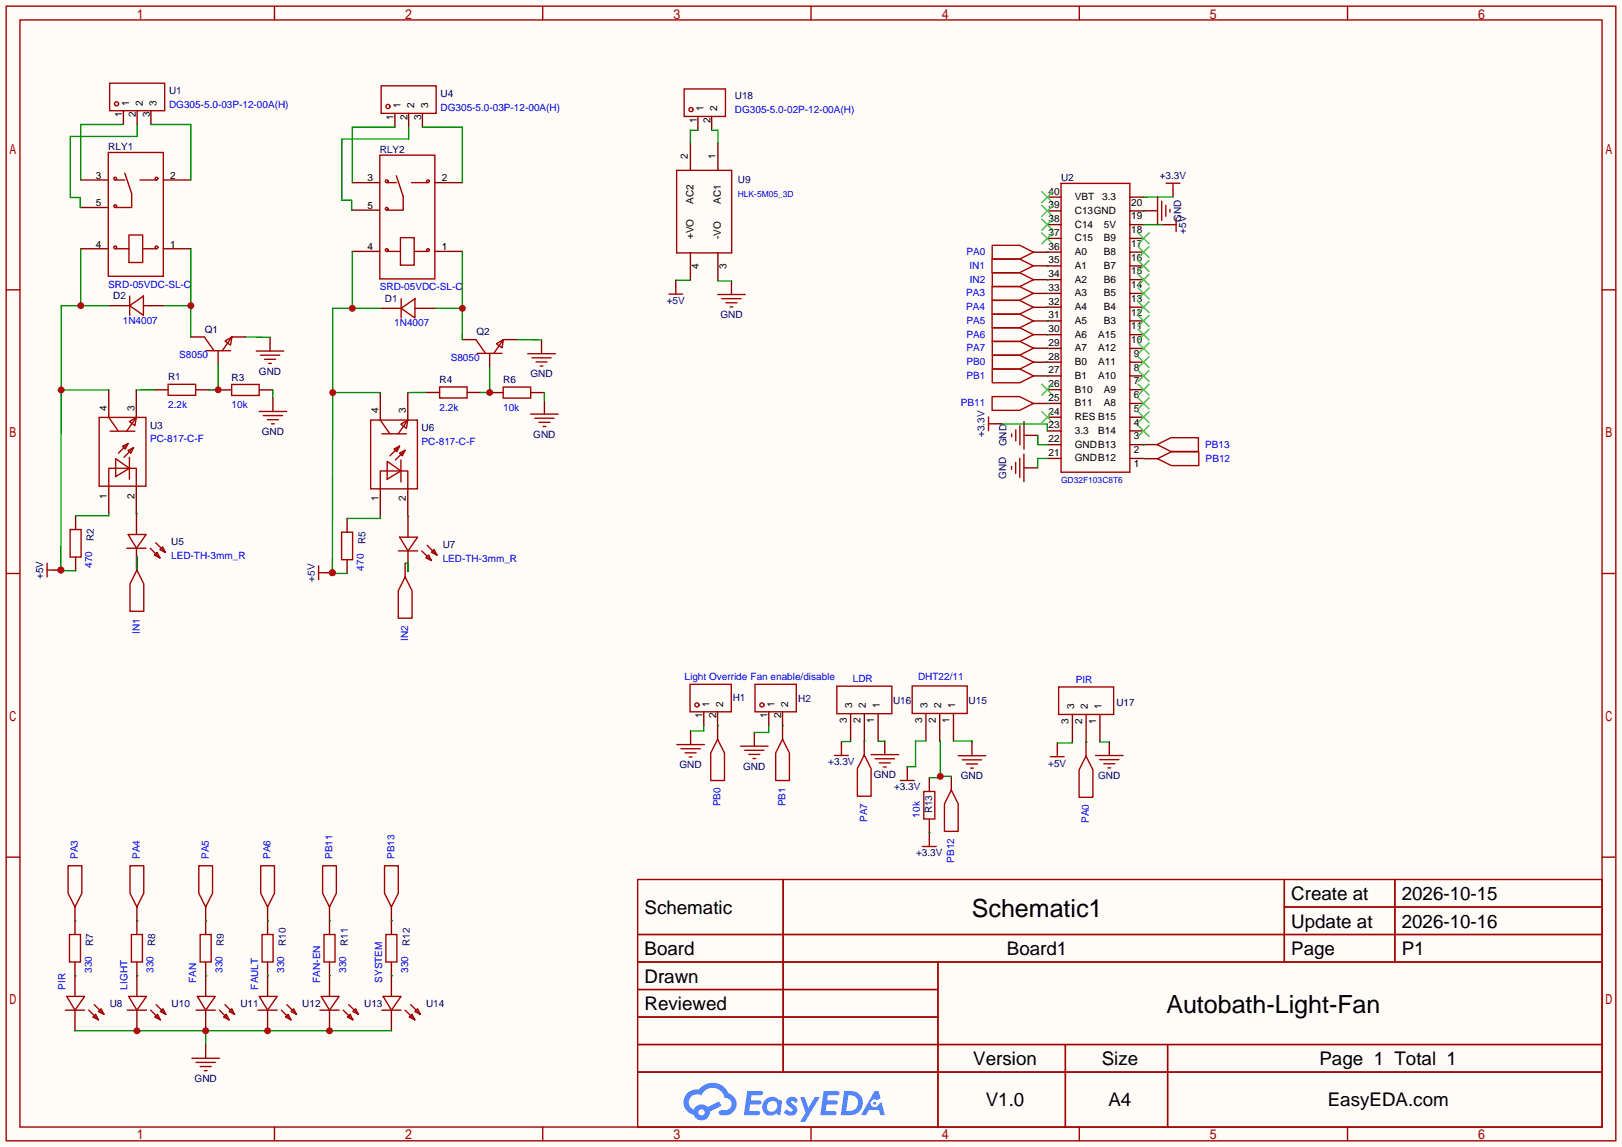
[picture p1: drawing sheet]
<svg xmlns="http://www.w3.org/2000/svg" width="299mm" height="212mm" viewBox="0 0 299 212" stroke-linecap="round" stroke-linejoin="round" font-family="sans-serif">
<path d="M0 0h299.5v211.8h-299.5z" fill="#fffcf7"/>
<g fill="none" stroke="#a10000" stroke-width=".25">
<path d="M1.1 1.1h297.2v209.6h-297.2zM3.7 3.7h292.1v204.5h-292.1zM50.7 1.1v2.6M100.2 1.1v2.6M149.7 1.1v2.6M199.3 1.1v2.6M248.8 1.1v2.6M1.1 53.5h2.6M295.8 53.5h2.5M1.1 105.9h2.6M295.8 105.9h2.5M1.1 158.3h2.6"/>
<path d="M295.8 158.3h2.5M117.7 162.4h178.1v45.8h-178.1zM117.7 172.6h178.1M117.7 177.7h178.1M144.6 162.4v35.6M173.2 177.7v30.5M237.1 162.4v15.3M237.1 167.5h58.7M257.5 162.4v15.3M117.7 182.8h55.5M117.7 192.9h178.1M117.7 187.8h55.5"/>
<path d="M117.7 198h178.1M196.7 192.9v15.3M215.6 192.9v15.3M50.7 208.2v2.5M100.2 208.2v2.5M149.7 208.2v2.5M199.3 208.2v2.5M248.8 208.2v2.5"/>
</g>
<g fill="#5487ff">
<path d="M145.5 202.8a1.3 1.3 0 0 1 1.8 .3l-.4 .6a.54 .54 0 0 0-.9-.2l.1 .2a1.58 1.58 0 0 1 1.1 1.6 1.43 1.43 0 0 1-2.5 .1l.5-.6a.64 .64 0 0 0 .5 .5 .64 .64 0 0 0 .7-.3l-.2-.2a1.6 1.6 0 0 1-1-1.6z"/>
<path d="M147.7 202.7h.9l.7 1.9 1.1-1.9h.9l-2.7 4.5h-.9l1-1.7z"/>
<path d="M138 201.5h1.6a1.31 1.31 0 0 1 1.2 .2 .4 .4 0 0 1-.3 .6h-1.8l-.1 .9h1.6a.4 .4 0 0 1 .4 .4 .4 .4 0 0 1-.4 .4h-1.7l-.2 1.2h.8a1.23 1.23 0 0 1 1.2 .2 .39 .39 0 0 1-.3 .6h-2.7z"/>
<path d="M152.1 201.5h1.6a1.32 1.32 0 0 1 1.3 .2 .39 .39 0 0 1-.4 .6h-1.7l-.2 .9h1.7a.4 .4 0 0 1 .3 .4 .4 .4 0 0 1-.4 .4h-1.7l-.2 1.2h.8a1.23 1.23 0 0 1 1.2 .2 .39 .39 0 0 1-.3 .6h-2.7z"/>
<path d="M161.5 201.5h.7l.4 1.3-.7 .4a.75 .75 0 0 0-1.1 .3 .75 .75 0 0 0 .5 1 .75 .75 0 0 0 .9-.6l.6-.3 .6 2.4h-.9l-.2-1h-1.9l-.5 1h-.9z"/>
<path d="M155.9 201.5l-.7 4.5h1.5a2.27 2.27 0 0 0 2.6-2.3 2.27 2.27 0 0 0-2.7-2.2zM156.6 202.3a1.5 1.5 0 0 1 1.8 1.5 1.5 1.5 0 0 1-1.9 1.4h-.3z"/>
<path d="M141.3 203.1a1.62 1.62 0 0 0-.4 2.1 1.62 1.62 0 0 0 2 .7l.4-.3 .3 .3 .5 .1 .3-2.5-.2-.3h-.4a1.58 1.58 0 0 0-2.5-.1zM141.9 203.6a.99 .99 0 0 1 1.6 .3 .99 .99 0 0 1-.9 1.4 .94 .94 0 0 1-1-.5 .94 .94 0 0 1 .3-1.2z"/>
<path d="M126.9 201.9a2.37 2.37 0 0 0 1.2 4 1.54 1.54 0 0 0 1.7 1 1.54 1.54 0 0 0 1.3-1.6l2.1-1.1-.5-.8-2 1.1a1.57 1.57 0 0 0-2.6 .4 1.5 1.5 0 0 1-.8-2.1 1.5 1.5 0 0 1 2.2-.5 2.23 2.23 0 0 1 2.3-1.4 2.23 2.23 0 0 1 2 1.8 1.16 1.16 0 0 1 1.2 1.1 1.16 1.16 0 0 1-1 1.3h-.7a.47 .47 0 0 0-.6 .3 .47 .47 0 0 0 .4 .6 2.23 2.23 0 0 0 2.3-.7 2.23 2.23 0 0 0 .4-2.3 2.16 2.16 0 0 0-1.3-1.1 3.2 3.2 0 0 0-5.4-.7l-1.2 .1zM129 205.4a.58 .58 0 0 1 1.1 0 .58 .58 0 0 1-1.1 0z"/>
<circle cx="161.5" cy="203.8" r=".28"/>
</g>
<g fill="none" stroke="#a10000" stroke-width=".25">
<path d="M20 28.2h10.2v22.8h-10.2zM21.3 33.2h1.7M23 32l1.3 3.8v2.5h-3M25.8 33.2h3.1M70.1 28.7h10.2v22.8h-10.2zM71.4 33.7h1.8M73.2 32.5l1.2 3.8v2.5h-3M76 33.7h3M124.9 31.5h10.2v15.2h-10.2zM195.9 33.9h12.7v53.3h-12.7zM21.3 45.9h2.5M22.7 56.5h1.2"/>
<path d="M23.8 43.4h2.5v5.1h-2.5zM23.9 56.5l2.6-1.8v3.5zM23.9 54.7v3.5M26.3 45.9h2.6M26.5 56.5h1.2M71.4 46.4h2.5M72.8 56.9h1.3M73.9 43.9h2.6v5.1h-2.6zM74.1 56.9l2.5-1.7v3.5zM74.1 55.2v3.5M76.5 46.4h2.5M76.6 56.9h1.3"/>
<path d="M18.3 77.1h8.6v12.7h-8.6zM20.1 77.1l1.8 2.5M20.3 79.6h4.6M23.9 77.9l1.3-.8-.3 1.5zM25.2 77.1l-1.8 2.5M31 71h5.1v2h-5.1zM37.7 62.2l1.8 2.6M38 64.8h4.6M41.5 63l1.3-.8-.2 1.6zM42.8 71h5.1v2h-5.1zM42.8 62.2l-1.8 2.6M68.4 77.6h8.7v12.7h-8.7z"/>
<path d="M70.2 77.6l1.8 2.5M74 78.3l1.3-.7-.3 1.5zM75.3 77.6l-1.8 2.5M81.2 71.5h5v2h-5zM87.9 62.7l1.7 2.6M88.1 65.3h4.6M91.7 63.5l1.2-.8-.2 1.5zM92.9 71.5h5.1v2h-5.1zM92.9 62.7l-1.7 2.6M12.9 97.8h2.1v5.1h-2.1zM20.1 89.8v-3.3h5.1v3.3M21.4 84.7l2.5 1.8-2.5 1.5z"/>
<path d="M22.6 82.4l1-.5-.5 1zM23.6 83.2l1.1-.5-.6 1zM23.6 81.9l-1.7 1.8M23.7 98.7h3.3l-1.8 2.6zM23.9 84.5v4M24.7 82.7l-1.8 1.8M63.1 98.3h2v5.1h-2zM70.2 90.3v-3.3h5.1v3.3M70.5 80.1h4.5M71.5 85.2l2.5 1.8-2.5 1.5zM72.8 82.9l1-.5-.5 1zM73.8 83.7l1-.5-.5 1z"/>
<path d="M73.8 82.4l-1.8 1.8M73.8 99.2h3.3l-1.8 2.5zM74 84.9v4.1M74.8 83.2l-1.8 1.7M23.4 101.3h3.6M27.7 101.3l1.8 1.7M28.8 100.2l1.7 1.8M29 102l.5 1-1-.5zM29.5 101.5l.5-.5 .5 1zM73.5 101.7h3.6M77.9 101.7l1.7 1.8M78.6 103l.5-.5 .5 1z"/>
<path d="M78.9 100.7l1.8 1.8M79.6 102l.6-.5 .5 1zM170.6 146.2h2v5.1h-2zM12.8 172.6h2.1v5.1h-2.1zM24.3 172.6h2v5.1h-2zM37 172.6h2v5.1h-2zM48.4 172.6h2v5.1h-2zM59.8 172.6h2v5.1h-2zM71.2 172.6h2.1v5.1h-2.1zM12.1 186.6h3.5M12.3 184h3.3l-1.8 2.6zM16.4 186.6l1.8 1.7"/>
<path d="M17.1 187.8l.6-.5 .5 1zM17.4 185.5l1.8 1.8M18.7 186.3l.5 1-1-.5zM23.5 186.6h3.6M23.7 184h3.4l-1.8 2.6zM27.8 186.6l1.8 1.7M28.6 187.8l.5-.5 .5 1zM28.8 185.5l1.8 1.8M30.1 186.3l.5 1-1-.5zM36.2 186.6h3.6M36.4 184h3.4l-1.8 2.6zM40.5 186.6l1.8 1.7"/>
<path d="M41.3 187.8l.5-.5 .5 1zM41.5 185.5l1.8 1.8M42.8 186.3l.5 1-1-.5zM47.6 186.6h3.6M47.9 184h3.3l-1.8 2.6zM51.9 186.6l1.8 1.7M52.7 187.8l.5-.5 .5 1zM53 185.5l1.7 1.8M54.2 186.3l.5 1-1-.5zM59.1 186.6h3.5M59.3 184h3.3l-1.8 2.6zM63.4 186.6l1.8 1.7"/>
<path d="M64.1 187.8l.5-.5 .6 1zM64.4 185.5l1.8 1.8M65.2 186.8l.5-.5 .5 1zM70.5 186.6h3.5M70.7 184h3.3l-1.7 2.6zM74.8 186.6l1.8 1.7M75.6 187.8l.5-.5 .5 1zM75.8 185.5l1.8 1.8M76.6 186.8l.5-.5 .5 1z"/>
<circle cx="21.3" cy="38.1" r=".25"/>
<circle cx="21.3" cy="33" r=".25"/>
<circle cx="28.9" cy="33" r=".25"/>
<circle cx="71.4" cy="33.5" r=".25"/>
<circle cx="71.4" cy="38.6" r=".25"/>
<circle cx="79" cy="33.5" r=".25"/>
<circle cx="21.3" cy="45.7" r=".25"/>
<circle cx="28.9" cy="45.7" r=".25"/>
<circle cx="71.4" cy="46.2" r=".25"/>
<circle cx="79" cy="46.2" r=".25"/>
</g>
<g fill="none" stroke="#870000" stroke-width=".25">
<path d="M14.9 33.2h5.1M14.9 38.3h5.1M30.2 33.2h5M65 33.7h5.1M65 38.8h5.1M80.3 33.7h5.1M127.5 26.4v5.1M132.5 26.4v5.1M193.4 36.4h2.5M193.4 38.9h2.5M208.6 36.4h2.5M208.6 38.9h2.5"/>
<path d="M14.9 45.9h5.1M20.1 56.5h2.6M27.7 56.5h2.6M30.2 45.9h5M65 46.4h5.1M70.3 56.9h2.5M77.9 56.9h2.5M80.3 46.4h5.1M127.5 46.7v5.1M132.5 46.7v5.1M193.4 41.5h2.5M193.4 44h2.5"/>
<path d="M193.4 46.6h2.5M193.4 49.1h2.5M193.4 51.6h2.5M193.4 54.2h2.5M193.4 56.7h2.5M193.4 59.3h2.5M208.6 41.5h2.5M208.6 44h2.5M208.6 46.6h2.5M208.6 49.1h2.5M208.6 51.6h2.5M208.6 54.2h2.5"/>
<path d="M208.6 56.7h2.5M208.6 59.3h2.5M20.1 72v5.1M25.2 72v5.1M28.5 72h2.5M35.2 62.2h2.5M36.1 72h2.6M40.2 72h2.6M40.3 64.8v2.5M42.8 62.2h2.6M47.9 72h2.5M70.2 72.5v5.1"/>
<path d="M75.3 72.5v5.1M78.6 72.5h2.6M85.3 62.7h2.6M86.2 72.5h2.6M90.4 72.5h2.5M90.4 65.3v2.5M92.9 62.7h2.6M98 72.5h2.5M193.4 61.8h2.5M193.4 64.3h2.5M193.4 66.9h2.5M193.4 69.4h2.5"/>
<path d="M193.4 72h2.5M193.4 74.5h2.5M193.4 77h2.5M193.4 79.6h2.5M208.6 61.8h2.5M208.6 64.3h2.5M208.6 66.9h2.5M208.6 69.4h2.5M208.6 72h2.5M208.6 74.5h2.5M208.6 77h2.5M208.6 79.6h2.5"/>
<path d="M14 95.3v2.5M20.1 89.8v5.1M25.2 89.8v5.1M25.2 94.9v3.8M64.1 95.7v2.6M70.2 90.3v5.1M75.3 90.3v5.1M75.3 95.4v3.8M193.4 82.1h2.5M193.4 84.7h2.5M208.6 82.1h2.5M208.6 84.7h2.5"/>
<path d="M14 102.9v2.5M25.2 101.3v3.8M64.1 103.4v2.5M75.3 101.7v3.9M171.6 143.6v2.6M171.6 151.3v2.5M13.8 170.1v2.5M13.8 177.7v6.3M25.3 170.1v2.5M25.3 177.7v6.3M38 170.1v2.5M38 177.7v6.3"/>
<path d="M49.4 170.1v2.5M49.4 177.7v6.3M60.8 170.1v2.5M60.8 177.7v6.3M72.3 170.1v2.5M72.3 177.7v6.3M13.8 186.6v3.8M25.3 186.6v3.8M38 186.6v3.8M49.4 186.6v3.8M60.8 186.6v3.8M72.3 186.6v3.8"/>
</g>
<g fill="none" stroke="#3c3" stroke-width=".25">
<path d="M192.3 35.4l2.1 2M192.3 37.9l2.1 2.1M194.4 35.4l-2.1 2M194.4 37.9l-2.1 2.1M192.3 40.5l2.1 2M192.3 43l2.1 2M194.4 40.5l-2.1 2M194.4 43l-2.1 2M210.1 53.2l2.1 2M210.1 43l2.1 2M210.1 45.6l2.1 2M210.1 48.1l2.1 2"/>
<path d="M210.1 50.6l2.1 2.1M210.1 55.7l2.1 2M210.1 58.3l2.1 2M212.2 53.2l-2.1 2M212.2 58.3l-2.1 2M212.2 43l-2.1 2M212.2 45.6l-2.1 2M212.2 48.1l-2.1 2M212.2 50.6l-2.1 2.1M212.2 55.7l-2.1 2M192.3 71l2.1 2M192.3 76l2.1 2.1"/>
<path d="M194.4 71l-2.1 2M194.4 76l-2.1 2.1M210.1 60.8l2.1 2M210.1 63.3l2.1 2.1M210.1 65.9l2.1 2M210.1 68.4l2.1 2M210.1 71l2.1 2M210.1 73.5l2.1 2M210.1 76l2.1 2.1M210.1 78.6l2.1 2M212.2 60.8l-2.1 2M212.2 63.3l-2.1 2.1"/>
<path d="M212.2 65.9l-2.1 2M212.2 68.4l-2.1 2M212.2 71l-2.1 2M212.2 73.5l-2.1 2M212.2 76l-2.1 2.1M212.2 78.6l-2.1 2"/>
</g>
<path d="M65 46.4v10.5M70.3 56.9h-8.9v15.6M61.4 72.5v33.3v.1h2.7M61.4 72.5h8.8" fill="none" stroke="#008700" stroke-width=".25"/>
<g fill="#c00">
<circle cx="61.4" cy="105.8" r=".64"/>
<circle cx="61.4" cy="72.5" r=".64"/>
<circle cx="65" cy="56.9" r=".64"/>
</g>
<path d="M14.9 45.9v10.6M20.1 56.5h-8.8v15.5M11.3 72h8.8M11.3 72l-.1 33.3 .1 .1h2.7" fill="none" stroke="#008700" stroke-width=".25"/>
<g fill="#c00">
<circle cx="14.9" cy="56.5" r=".63"/>
<circle cx="11.3" cy="72" r=".63"/>
<circle cx="11.2" cy="105.3" r=".63"/>
</g>
<path d="M80.4 56.9h5M85.4 56.9l-.1 5.8M85.4 46.4v10.5" fill="none" stroke="#008700" stroke-width=".25"/>
<circle cx="85.4" cy="56.9" r=".64" fill="#c00"/>
<path d="M30.3 56.5h4.9M35.2 45.9v10.6M35.2 56.5v5.7" fill="none" stroke="#008700" stroke-width=".25"/>
<circle cx="35.2" cy="56.5" r=".63" fill="#c00"/>
<path d="M28.5 72h-3.3M78.6 72.5h-3.3M90.4 67.8v4.7h-1.6" fill="none" stroke="#008700" stroke-width=".25"/>
<path d="M49.9 62.3v2.5M50.4 73.4v2.6M100 62.8v2.5M100.5 73.9v2.6" fill="none" stroke="#870000" stroke-width=".25"/>
<g fill="none" stroke="#a10000" stroke-width=".25">
<path d="M47.3 64.8h5.1M47.8 76h5.1M48.1 65.6h3.5M48.6 76.8h3.6M48.8 66.4h2.1M49.4 77.5h2M49.6 67.1h.5M50.1 78.3h.5M97.4 65.3h5.1M98 76.5h5.1M98.2 66.1h3.6M98.7 77.2h3.6"/>
<path d="M99 66.8h2M99.5 78h2M99.7 67.6h.5M100.3 78.8h.5"/>
</g>
<circle cx="90.4" cy="72.5" r=".64" fill="#c00"/>
<path d="M40.3 67.3v4.7h-1.6" fill="none" stroke="#008700" stroke-width=".25"/>
<circle cx="40.3" cy="72" r=".63" fill="#c00"/>
<path d="M20.1 94.9v.4h-6.1M70.2 95.4v.3h-6.1" fill="none" stroke="#008700" stroke-width=".25"/>
<path d="M10 105.3h1.2" fill="none" stroke="#870000" stroke-width=".25"/>
<circle cx="11.2" cy="105.3" r=".63" fill="#c00"/>
<path d="M8.7 104v2.6M8.7 105.3h1.3" fill="none" stroke="#a10000" stroke-width=".25"/>
<path d="M60.1 105.8h1.3" fill="none" stroke="#870000" stroke-width=".25"/>
<circle cx="61.4" cy="105.8" r=".64" fill="#c00"/>
<g fill="none" stroke="#a10000" stroke-width=".25">
<path d="M20.2 15.4h10.2v5.1h-10.2zM70.4 15.9h10.1v5h-10.1zM183.1 47.8h5.1l2.6 1.3-2.6 1.3h-5.1zM183.2 50.4h5.1l2.5 1.3-2.5 1.2h-5.1zM25.3 105.3l1.2 2.5v5.1h-2.5v-5.1zM58.8 104.5v2.5M58.8 105.8h1.3M74.8 106.6l1.3 2.5v5.1h-2.6v-5.1z"/>
<circle cx="21.5" cy="19.2" r=".38"/>
<circle cx="71.6" cy="19.7" r=".38"/>
</g>
<g fill="none" stroke="#008700" stroke-width=".25">
<path d="M22.8 23h-7.9v10.2M25.3 23v2.2h-12.3v11.3h1.8v1.8h.1M27.9 23h7.3v10.2M72.9 23.5h-7.9v10.2M75.4 23.5v2.2h-12.3v11.3h1.8v1.8h.1M78 23.5h7.4v10.2M45.4 62.2l4.5 .1M50.4 72v1.4M95.5 62.7l4.5 .1M100.5 72.5v1.4M25.2 94.9h.1M75.3 95.4h.1"/>
<path d="M13.8 190.4h58.5M38 190.4v2.5"/>
</g>
<path d="M22.8 20.4v2.6M25.3 20.4v2.6M27.9 20.4v2.6M72.9 20.9v2.6M75.4 20.9v2.6M78 20.9v2.6M190.8 49.1h2.5M190.8 51.7h2.6M25.3 102.7v2.6M74.8 104v2.6" fill="none" stroke="#870000" stroke-width=".25"/>
<g fill="#c00">
<circle cx="25.3" cy="190.4" r=".63"/>
<circle cx="38" cy="190.4" r=".63"/>
<circle cx="49.4" cy="190.4" r=".63"/>
<circle cx="60.8" cy="190.4" r=".63"/>
</g>
<g fill="none" stroke="#870000" stroke-width=".25">
<path d="M128.9 21.5v2.5M131.4 21.5v2.5M211.2 38.9h2.5M216.6 35.1v1.3M124.8 51.8v1.2M135 51.9v2.5M190.8 54.2h2.5M190.8 56.8h2.5M190.8 59.3h2.5M190.8 46.6h2.6M214.6 41.5h1.3M183.8 78.3h1.2"/>
<path d="M190.8 74.5h2.5M190.8 61.8h2.6M190.8 69.4h2.6M190.8 64.3h2.6M190.8 66.9h2.6M189 86.4h2.6M189.1 80.4h2.5M211.1 82.1h2.5M211.2 84.7h2.5M127.5 135v2.5M129.9 131.5v2.5M132.5 131.5v5"/>
<path d="M139.3 135.3v2.5M141.9 131.5v2.5M144.5 131.5v5M155.4 137v1.3M157 131.8v5.1M159.6 131.8v7.6M162.1 131.8v5.1M163.4 136.8v2.6M171 131.8v5M173.5 131.8v5M176 131.8v5M179.5 137v2.6"/>
<path d="M195.2 137.2v1.3M198 132v5M200.5 137.1v2.5M200.5 132v5M203.1 132v5M204.8 137v2.5M167.5 141.6v1.3M171.6 153.8v1.3M175.6 143.4v2.5M13.8 167.5v2.6M25.3 167.5v2.6M38 167.5v2.6"/>
<path d="M49.4 167.5v2.6M60.8 167.5v2.6M72.3 167.5v2.6M38 192.9v2.6"/>
</g>
<g fill="none" stroke="#a10000" stroke-width=".25">
<path d="M126.3 16.4h7.6v5.1h-7.6zM213.7 36.4v5.1M214.5 37.1v3.6M215.2 37.9v2M215.3 33.8h2.5M216 38.7v.5M216.6 33.8v1.3M123.5 54.3h2.5M124.8 53v1.3M132.5 54.4h5.1M133.3 55.2h3.5M134 55.9h2.1"/>
<path d="M134.8 56.7h.5M183.2 52.9h5l2.6 1.3-2.6 1.3h-5zM183.2 55.5h5l2.6 1.3-2.6 1.2h-5zM183.2 58h5.1l2.5 1.3-2.5 1.2h-5.1zM183.2 45.3h5.1l2.5 1.3-2.5 1.2h-5.1zM215.9 41.5h1.2M217.1 40.2v2.6M182.5 77v2.5M182.5 78.3h1.3M183.2 73.2h5.1l2.5 1.3-2.5 1.3h-5.1zM183.2 60.5h5.1l2.5 1.3-2.5 1.3h-5.1zM183.2 68.2h5.1l2.5 1.2-2.5 1.3h-5.1z"/>
<path d="M183.2 63h5.1l2.5 1.3-2.5 1.3h-5.1zM183.2 65.6h5.1l2.5 1.3-2.5 1.3h-5.1zM187.5 79.4v2M188.3 78.6v3.6M189.1 77.9v5M186.8 86.2v.5M186.8 80.2v.5M187.5 85.4v2M188.3 84.6v3.6M189 83.9v5.1M213.6 82.1l2.6-1.3h5.1v2.6h-5.1zM213.7 84.7l2.5-1.3h5.1v2.6h-5.1z"/>
<path d="M125 137.5h5M125.7 138.3h3.6M126.5 139h2M127.2 139.8h.6M127.4 126.4h7.6v5.1h-7.6zM132.5 136.5l1.3 2.6v5.1h-2.6v-5.1zM136.7 137.8h5.1M137.5 138.6h3.5M138.3 139.3h2M139.4 126.4h7.6v5.1h-7.6zM144.5 136.5l1.3 2.6v5.1h-2.6v-5.1zM154.1 139.5h2.5"/>
<path d="M154.5 126.7h10.2v5.1h-10.2zM155.4 138.3v1.2M159.6 139.4l1.2 2.6v5.1h-2.5v-5.1zM160.8 139.4h5.1M168.4 126.7h10.2v5.1h-10.2zM176.9 139.6h5.1M193.9 139.7h2.6M195.2 138.5v1.2M195.5 126.9h10.1v5.1h-10.1zM200.5 139.6l1.3 2.6v5.1h-2.6v-5.1zM202.3 139.5h5M12.6 159.9h2.5v5.1l-1.3 2.5-1.2-2.5z"/>
<path d="M24 159.9h2.5v5.1l-1.2 2.5-1.3-2.5zM36.7 159.9h2.5v5.1l-1.2 2.5-1.3-2.5zM48.1 159.9h2.6v5.1l-1.3 2.5-1.3-2.5zM59.6 159.9h2.5v5.1l-1.3 2.5-1.2-2.5zM71 159.9h2.5v5.1l-1.2 2.5-1.3-2.5zM139 140.1h.5M161.6 140.1h3.5M162.3 140.9h2.1M163.1 141.7h.5M166.2 144.1h2.6M167.5 142.9v1.2M170.3 156.3h2.5"/>
<path d="M171.6 155.1v1.2M175.6 145.9l1.3 2.6v5h-2.5v-5zM177.7 140.3h3.5M178.4 141.1h2.1M179.2 141.9h.5M203 140.3h3.6M203.8 141.1h2M204.6 141.8h.5M35.4 195.5h5.1M36.2 196.2h3.6M37 197h2M37.7 197.7h.5"/>
<circle cx="127.6" cy="20.2" r=".38"/>
<circle cx="128.7" cy="130.2" r=".38"/>
<circle cx="140.7" cy="130.2" r=".38"/>
</g>
<g fill="none" stroke="#008700" stroke-width=".25">
<path d="M128.9 24h-1.4v2.4M131.4 24h1.1v2.4M211.1 38.9h.1M216.5 36.4h-5.4M124.8 51.7l2.7 .1M132.5 51.8v.1h2.6M193.4 49.1h.1M193.4 54.2h.1M193.4 56.7h.1M193.4 59.3h.1M193.4 51.6h.1M193.4 46.6h.1"/>
<path d="M211.1 41.5h3.5M185.1 78.3h8.3v1.3M193.4 61.8h.1M193.4 74.5h.1M193.4 66.9h.1M193.4 69.4h.1M193.4 64.3h.1M191.6 80.4v1.7M191.6 82.1h1.8M193.4 84.7h-1.8v1.7M211.1 82.1h.1M211.1 84.7h.1"/>
<path d="M129.9 134v1h-2.4M132.5 134h.1M141.9 134v1.3h-2.6M144.5 134h.1M157 136.9l-1.6 .1M159.6 136.9h.1M162.1 136.9h1.3M171 136.8h-2v4.8h-1.5M173.5 136.8h.1v6.6M176 136.8h3.5v.3M198 137v.2h-2.8M200.5 137h.1"/>
<path d="M203.1 137h1.7M175.6 143.4h-2.1v.2h-1.9M13.8 170.1h.1M25.3 170.1h.1M38 170.1h.1M49.4 170.1h.1M60.8 170.1h.1M72.3 170.1h.1M13.8 180.2h.1M25.3 180.2h.1M38 180.2h.1M49.4 180.2h.1"/>
<path d="M60.8 180.2h.1M72.3 180.2h.1"/>
</g>
<circle cx="173.6" cy="143.4" r=".63" fill="#c00"/>
<path d="M25.3 102.7l-.1 2.3M74.8 104h.5v1.6M171.6 153.8h.1" fill="none" stroke="#008700" stroke-width=".25"/>
<g font-size="4.6">
<text x="179.4" y="169.4">Schematic1</text>
<text x="215.3" y="187.1">Autobath-Light-Fan</text>
</g>
<g font-size="3.5">
<text x="238.4" y="166.2">Create at</text>
<text x="258.8" y="166.2">2026-10-15</text>
<text x="119" y="168.8">Schematic</text>
<text x="238.4" y="171.3">Update at</text>
<text x="258.8" y="171.3">2026-10-16</text>
<text x="119" y="176.4">Board</text>
<text x="185.9" y="176.4">Board1</text>
<text x="238.4" y="176.4">Page</text>
<text x="258.8" y="176.4">P1</text>
<text x="119" y="181.5">Drawn</text>
<text x="119" y="186.6">Reviewed</text>
<text x="179.7" y="196.7">Version</text>
<text x="203.4" y="196.7">Size</text>
<text x="243.6" y="196.7">Page 1 Total 1</text>
<text x="182" y="204.3">V1.0</text>
<text x="204.7" y="204.3">A4</text>
<text x="245.1" y="204.3">EasyEDA.com</text>
</g>
<g font-size="1.8" fill="#000080">
<text x="31.2" y="17.4">U1</text>
<text x="81.3" y="17.9">U4</text>
<text x="135.7" y="18.2">U18</text>
<text x="20" y="27.7">RLY1</text>
<text x="70.1" y="28.2">RLY2</text>
<text x="136.2" y="33.9">U9</text>
<text x="195.9" y="33.4">U2</text>
<text x="214.1" y="33.1">+3.3V</text>
<text x="218.1" y="41" transform="rotate(-90 218.1 41)">GND</text>
<text x="219" y="43.2" transform="rotate(-90 219 43.2)">+5V</text>
<text x="20.9" y="55.3">D2</text>
<text x="71" y="55.8">D1</text>
<text x="123.1" y="56.1">+5V</text>
<text x="133" y="58.8">GND</text>
<text x="37.8" y="61.4">Q1</text>
<text x="87.9" y="61.9">Q2</text>
<text x="31" y="70.3">R1</text>
<text x="42.8" y="70.3">R3</text>
<text x="47.8" y="69.2">GND</text>
<text x="81.2" y="70.8">R4</text>
<text x="92.9" y="70.8">R6</text>
<text x="97.9" y="69.7">GND</text>
<text x="27.7" y="79.2">U3</text>
<text x="48.3" y="80.4">GND</text>
<text x="77.8" y="79.7">U6</text>
<text x="98.5" y="80.8">GND</text>
<text x="181.8" y="80.7" transform="rotate(-90 181.8 80.7)">+3.3V</text>
<text x="185.8" y="82.5" transform="rotate(-90 185.8 82.5)">GND</text>
<text x="185.8" y="88.5" transform="rotate(-90 185.8 88.5)">GND</text>
<text x="17.3" y="99.9" transform="rotate(-90 17.3 99.9)">R2</text>
<text x="31.6" y="100.7">U5</text>
<text x="67.5" y="100.4" transform="rotate(-90 67.5 100.4)">R5</text>
<text x="81.7" y="101.2">U7</text>
<text x="8" y="107" transform="rotate(-90 8 107)">+5V</text>
<text x="58.1" y="107.4" transform="rotate(-90 58.1 107.4)">+5V</text>
<text x="135.3" y="129.5">H1</text>
<text x="147.4" y="129.7">H2</text>
<text x="164.9" y="130">U16</text>
<text x="178.8" y="130">U15</text>
<text x="206.1" y="130.5">U17</text>
<text x="125.5" y="141.9">GND</text>
<text x="137.2" y="142.2">GND</text>
<text x="152.9" y="141.3">+3.3V</text>
<text x="161.3" y="143.7">GND</text>
<text x="177.4" y="143.9">GND</text>
<text x="193.5" y="141.6">+5V</text>
<text x="202.8" y="143.9">GND</text>
<text x="165.1" y="146">+3.3V</text>
<text x="172.1" y="150.2" transform="rotate(-90 172.1 150.2)">R13</text>
<text x="169.1" y="158.2">+3.3V</text>
<text x="17.2" y="174.7" transform="rotate(-90 17.2 174.7)">R7</text>
<text x="28.7" y="174.7" transform="rotate(-90 28.7 174.7)">R8</text>
<text x="41.4" y="174.7" transform="rotate(-90 41.4 174.7)">R9</text>
<text x="52.8" y="174.7" transform="rotate(-90 52.8 174.7)">R10</text>
<text x="64.2" y="174.7" transform="rotate(-90 64.2 174.7)">R11</text>
<text x="75.6" y="174.7" transform="rotate(-90 75.6 174.7)">R12</text>
<text x="20.2" y="186">U8</text>
<text x="31.7" y="186">U10</text>
<text x="44.4" y="186">U11</text>
<text x="55.8" y="186">U12</text>
<text x="67.2" y="186">U13</text>
<text x="78.7" y="186">U14</text>
<text x="35.9" y="199.8">GND</text>
</g>
<g font-size="1.8">
<text x="22.6" y="21.6" transform="rotate(-90 22.6 21.6)">1</text>
<text x="23.8" y="19.5" transform="rotate(-90 23.8 19.5)">1</text>
<text x="25.1" y="21.6" transform="rotate(-90 25.1 21.6)">2</text>
<text x="26.4" y="19.5" transform="rotate(-90 26.4 19.5)">2</text>
<text x="27.6" y="21.6" transform="rotate(-90 27.6 21.6)">3</text>
<text x="28.9" y="19.5" transform="rotate(-90 28.9 19.5)">3</text>
<text x="72.7" y="22.1" transform="rotate(-90 72.7 22.1)">1</text>
<text x="73.9" y="20" transform="rotate(-90 73.9 20)">1</text>
<text x="75.2" y="22.1" transform="rotate(-90 75.2 22.1)">2</text>
<text x="76.5" y="20" transform="rotate(-90 76.5 20)">2</text>
<text x="77.8" y="22.1" transform="rotate(-90 77.8 22.1)">3</text>
<text x="79" y="20" transform="rotate(-90 79 20)">3</text>
<text x="128.6" y="22.7" transform="rotate(-90 128.6 22.7)">1</text>
<text x="129.9" y="20.6" transform="rotate(-90 129.9 20.6)">1</text>
<text x="131.2" y="22.7" transform="rotate(-90 131.2 22.7)">2</text>
<text x="132.4" y="20.6" transform="rotate(-90 132.4 20.6)">2</text>
<text x="127" y="29.4" transform="rotate(-90 127 29.4)">2</text>
<text x="132.1" y="29.4" transform="rotate(-90 132.1 29.4)">1</text>
<text x="17.7" y="33">3</text>
<text x="31.4" y="33">2</text>
<text x="67.8" y="33.5">3</text>
<text x="81.6" y="33.5">2</text>
<text x="193.6" y="35.9">40</text>
<text x="17.7" y="38.1">5</text>
<text x="67.8" y="38.6">5</text>
<text x="128" y="37.6" transform="rotate(-90 128 37.6)">AC2</text>
<text x="133.1" y="37.6" transform="rotate(-90 133.1 37.6)">AC1</text>
<text x="193.6" y="38.5">39</text>
<text x="193.6" y="41">38</text>
<text x="198.4" y="37">VBT</text>
<text x="198.4" y="39.5">C13GND</text>
<text x="203.5" y="37">3.3</text>
<text x="208.8" y="38">20</text>
<text x="208.8" y="40.5">19</text>
<text x="17.7" y="45.7">4</text>
<text x="31.4" y="45.7">1</text>
<text x="67.8" y="46.2">4</text>
<text x="81.6" y="46.2">1</text>
<text x="128" y="44.2" transform="rotate(-90 128 44.2)">+VO</text>
<text x="133.1" y="44.2" transform="rotate(-90 133.1 44.2)">-VO</text>
<text x="193.6" y="43.6">37</text>
<text x="193.6" y="46.1">36</text>
<text x="198.4" y="42">C14</text>
<text x="198.4" y="44.6">C15</text>
<text x="198.4" y="47.1">A0</text>
<text x="203.8" y="42">5V</text>
<text x="203.8" y="44.6">B9</text>
<text x="203.8" y="47.1">B8</text>
<text x="208.8" y="43.1">18</text>
<text x="208.8" y="45.6">17</text>
<text x="129" y="49.8" transform="rotate(-90 129 49.8)">4</text>
<text x="134.1" y="49.8" transform="rotate(-90 134.1 49.8)">3</text>
<text x="193.6" y="48.6">35</text>
<text x="193.6" y="51.2">34</text>
<text x="193.6" y="53.7">33</text>
<text x="198.4" y="49.7">A1</text>
<text x="198.4" y="52.2">A2</text>
<text x="203.8" y="49.7">B7</text>
<text x="203.8" y="52.2">B6</text>
<text x="208.8" y="48.1">16</text>
<text x="208.8" y="50.7">15</text>
<text x="208.8" y="53.2">14</text>
<text x="193.6" y="56.3">32</text>
<text x="193.6" y="58.8">31</text>
<text x="198.4" y="54.7">A3</text>
<text x="198.4" y="57.3">A4</text>
<text x="198.4" y="59.8">A5</text>
<text x="203.8" y="54.7">B5</text>
<text x="203.8" y="57.3">B4</text>
<text x="203.8" y="59.8">B3</text>
<text x="208.8" y="55.8">13</text>
<text x="208.8" y="58.3">12</text>
<text x="193.6" y="61.3">30</text>
<text x="193.6" y="63.9">29</text>
<text x="198.4" y="62.4">A6</text>
<text x="198.4" y="64.9">A7</text>
<text x="202.8" y="62.4">A15</text>
<text x="202.8" y="64.9">A12</text>
<text x="208.8" y="60.8">11</text>
<text x="208.8" y="63.4">10</text>
<text x="209.4" y="65.9">9</text>
<text x="193.6" y="66.4">28</text>
<text x="193.6" y="69">27</text>
<text x="193.6" y="71.5">26</text>
<text x="198.4" y="67.4">B0</text>
<text x="198.4" y="70">B1</text>
<text x="202.8" y="67.4">A11</text>
<text x="202.8" y="70">A10</text>
<text x="209.4" y="68.5">8</text>
<text x="209.4" y="71">7</text>
<text x="19.7" y="75.8" transform="rotate(-90 19.7 75.8)">4</text>
<text x="24.8" y="75.8" transform="rotate(-90 24.8 75.8)">3</text>
<text x="69.9" y="76.3" transform="rotate(-90 69.9 76.3)">4</text>
<text x="75" y="76.3" transform="rotate(-90 75 76.3)">3</text>
<text x="193.6" y="74">25</text>
<text x="193.6" y="76.6">24</text>
<text x="198.4" y="72.5">B10</text>
<text x="198.4" y="75.1">B11</text>
<text x="198.4" y="77.6">RES B15</text>
<text x="203.8" y="72.5">A9</text>
<text x="203.8" y="75.1">A8</text>
<text x="209.4" y="73.5">6</text>
<text x="209.4" y="76.1">5</text>
<text x="193.6" y="79.1">23</text>
<text x="193.6" y="81.7">22</text>
<text x="198.4" y="80.1">3.3</text>
<text x="198.4" y="82.7">GNDB13</text>
<text x="202.8" y="80.1">B14</text>
<text x="209.4" y="78.6">4</text>
<text x="209.4" y="81.2">3</text>
<text x="209.4" y="83.7">2</text>
<text x="193.6" y="84.2">21</text>
<text x="198.4" y="85.2">GNDB12</text>
<text x="209.4" y="86.2">1</text>
<text x="19.7" y="92.1" transform="rotate(-90 19.7 92.1)">1</text>
<text x="24.8" y="92.1" transform="rotate(-90 24.8 92.1)">2</text>
<text x="69.9" y="92.6" transform="rotate(-90 69.9 92.6)">1</text>
<text x="75" y="92.6" transform="rotate(-90 75 92.6)">2</text>
<text x="131" y="130.5" transform="rotate(-90 131 130.5)">1</text>
<text x="133.5" y="130.5" transform="rotate(-90 133.5 130.5)">2</text>
<text x="143" y="130.5" transform="rotate(-90 143 130.5)">1</text>
<text x="145.5" y="130.5" transform="rotate(-90 145.5 130.5)">2</text>
<text x="157.3" y="130.8" transform="rotate(-90 157.3 130.8)">3</text>
<text x="159.9" y="130.8" transform="rotate(-90 159.9 130.8)">2</text>
<text x="162.4" y="130.8" transform="rotate(-90 162.4 130.8)">1</text>
<text x="171.3" y="130.8" transform="rotate(-90 171.3 130.8)">3</text>
<text x="173.8" y="130.8" transform="rotate(-90 173.8 130.8)">2</text>
<text x="176.3" y="130.8" transform="rotate(-90 176.3 130.8)">1</text>
<text x="198.3" y="131" transform="rotate(-90 198.3 131)">3</text>
<text x="200.8" y="131" transform="rotate(-90 200.8 131)">2</text>
<text x="203.4" y="131" transform="rotate(-90 203.4 131)">1</text>
<text x="129.7" y="132.6" transform="rotate(-90 129.7 132.6)">1</text>
<text x="132.2" y="132.6" transform="rotate(-90 132.2 132.6)">2</text>
<text x="141.7" y="132.6" transform="rotate(-90 141.7 132.6)">1</text>
<text x="144.2" y="132.6" transform="rotate(-90 144.2 132.6)">2</text>
<text x="156.3" y="133.6" transform="rotate(-90 156.3 133.6)">3</text>
<text x="158.9" y="133.6" transform="rotate(-90 158.9 133.6)">2</text>
<text x="161.4" y="133.6" transform="rotate(-90 161.4 133.6)">1</text>
<text x="170.2" y="133.6" transform="rotate(-90 170.2 133.6)">3</text>
<text x="172.8" y="133.6" transform="rotate(-90 172.8 133.6)">2</text>
<text x="175.3" y="133.6" transform="rotate(-90 175.3 133.6)">1</text>
<text x="197.3" y="133.8" transform="rotate(-90 197.3 133.8)">3</text>
<text x="199.8" y="133.8" transform="rotate(-90 199.8 133.8)">2</text>
<text x="202.4" y="133.8" transform="rotate(-90 202.4 133.8)">1</text>
</g>
<g font-size="1.8" fill="#00f">
<text x="31.2" y="19.9">DG305-5.0-03P-12-00A(H)</text>
<text x="81.3" y="20.4">DG305-5.0-03P-12-00A(H)</text>
<text x="135.7" y="20.8">DG305-5.0-02P-12-00A(H)</text>
<text x="178.4" y="47.1">PA0</text>
<text x="20" y="53.1">SRD-05VDC-SL-C</text>
<text x="70.1" y="53.6">SRD-05VDC-SL-C</text>
<text x="179" y="49.6">IN1</text>
<text x="179.1" y="52.2">IN2</text>
<text x="22.7" y="59.8">1N4007</text>
<text x="178.4" y="54.7">PA3</text>
<text x="178.4" y="57.3">PA4</text>
<text x="178.4" y="59.8">PA5</text>
<text x="72.8" y="60.3">1N4007</text>
<text x="178.4" y="62.4">PA6</text>
<text x="178.4" y="64.9">PA7</text>
<text x="33.1" y="66.2">S8050</text>
<text x="83.2" y="66.6">S8050</text>
<text x="178.4" y="70">PB1</text>
<text x="178.5" y="67.4">PB0</text>
<text x="31" y="75.3">2.2k</text>
<text x="42.8" y="75.4">10k</text>
<text x="81.2" y="75.8">2.2k</text>
<text x="92.9" y="75.9">10k</text>
<text x="177.4" y="75.1">PB11</text>
<text x="27.7" y="81.7">PC-817-C-F</text>
<text x="77.8" y="82.2">PC-817-C-F</text>
<text x="222.5" y="82.7">PB13</text>
<text x="222.6" y="85.3">PB12</text>
<text x="17" y="104.9" transform="rotate(-90 17 104.9)">470</text>
<text x="31.6" y="103.2">LED-TH-3mm_R</text>
<text x="67.2" y="105.4" transform="rotate(-90 67.2 105.4)">470</text>
<text x="81.7" y="103.7">LED-TH-3mm_R</text>
<text x="25.8" y="117" transform="rotate(-90 25.8 117)">IN1</text>
<text x="75.4" y="118.3" transform="rotate(-90 75.4 118.3)">IN2</text>
<text x="126.4" y="125.7">Light Override Fan enable/disable</text>
<text x="169.5" y="125.5">DHT22/11</text>
<text x="157.5" y="126">LDR</text>
<text x="198.6" y="126.1">PIR</text>
<text x="133" y="148.9" transform="rotate(-90 133 148.9)">PB0</text>
<text x="145" y="148.9" transform="rotate(-90 145 148.9)">PB1</text>
<text x="160.1" y="151.8" transform="rotate(-90 160.1 151.8)">PA7</text>
<text x="169.8" y="151" transform="rotate(-90 169.8 151)">10k</text>
<text x="201.1" y="152" transform="rotate(-90 201.1 152)">PA0</text>
<text x="14.4" y="158.6" transform="rotate(-90 14.4 158.6)">PA3</text>
<text x="25.8" y="158.6" transform="rotate(-90 25.8 158.6)">PA4</text>
<text x="38.5" y="158.6" transform="rotate(-90 38.5 158.6)">PA5</text>
<text x="50" y="158.6" transform="rotate(-90 50 158.6)">PA6</text>
<text x="61.4" y="158.6" transform="rotate(-90 61.4 158.6)">PB11</text>
<text x="72.8" y="158.6" transform="rotate(-90 72.8 158.6)">PB13</text>
<text x="176.2" y="159.3" transform="rotate(-90 176.2 159.3)">PB12</text>
<text x="16.9" y="179.7" transform="rotate(-90 16.9 179.7)">330</text>
<text x="28.4" y="179.7" transform="rotate(-90 28.4 179.7)">330</text>
<text x="41.1" y="179.7" transform="rotate(-90 41.1 179.7)">330</text>
<text x="52.5" y="179.7" transform="rotate(-90 52.5 179.7)">330</text>
<text x="63.9" y="179.7" transform="rotate(-90 63.9 179.7)">330</text>
<text x="75.3" y="179.7" transform="rotate(-90 75.3 179.7)">330</text>
<text x="12.1" y="182.8" transform="rotate(-90 12.1 182.8)">PIR</text>
<text x="23.5" y="182.8" transform="rotate(-90 23.5 182.8)">LIGHT</text>
<text x="36.2" y="181.5" transform="rotate(-90 36.2 181.5)">FAN</text>
<text x="47.7" y="182.8" transform="rotate(-90 47.7 182.8)">FAULT</text>
<text x="59.1" y="181.5" transform="rotate(-90 59.1 181.5)">FAN-EN</text>
<text x="70.5" y="181.5" transform="rotate(-90 70.5 181.5)">SYSTEM</text>
</g>
<g font-size="1.6" fill="#00f">
<text x="136.2" y="36.4">HLK-5M05_3D</text>
<text x="195.9" y="89.3">GD32F103C8T6</text>
</g>
</svg>
